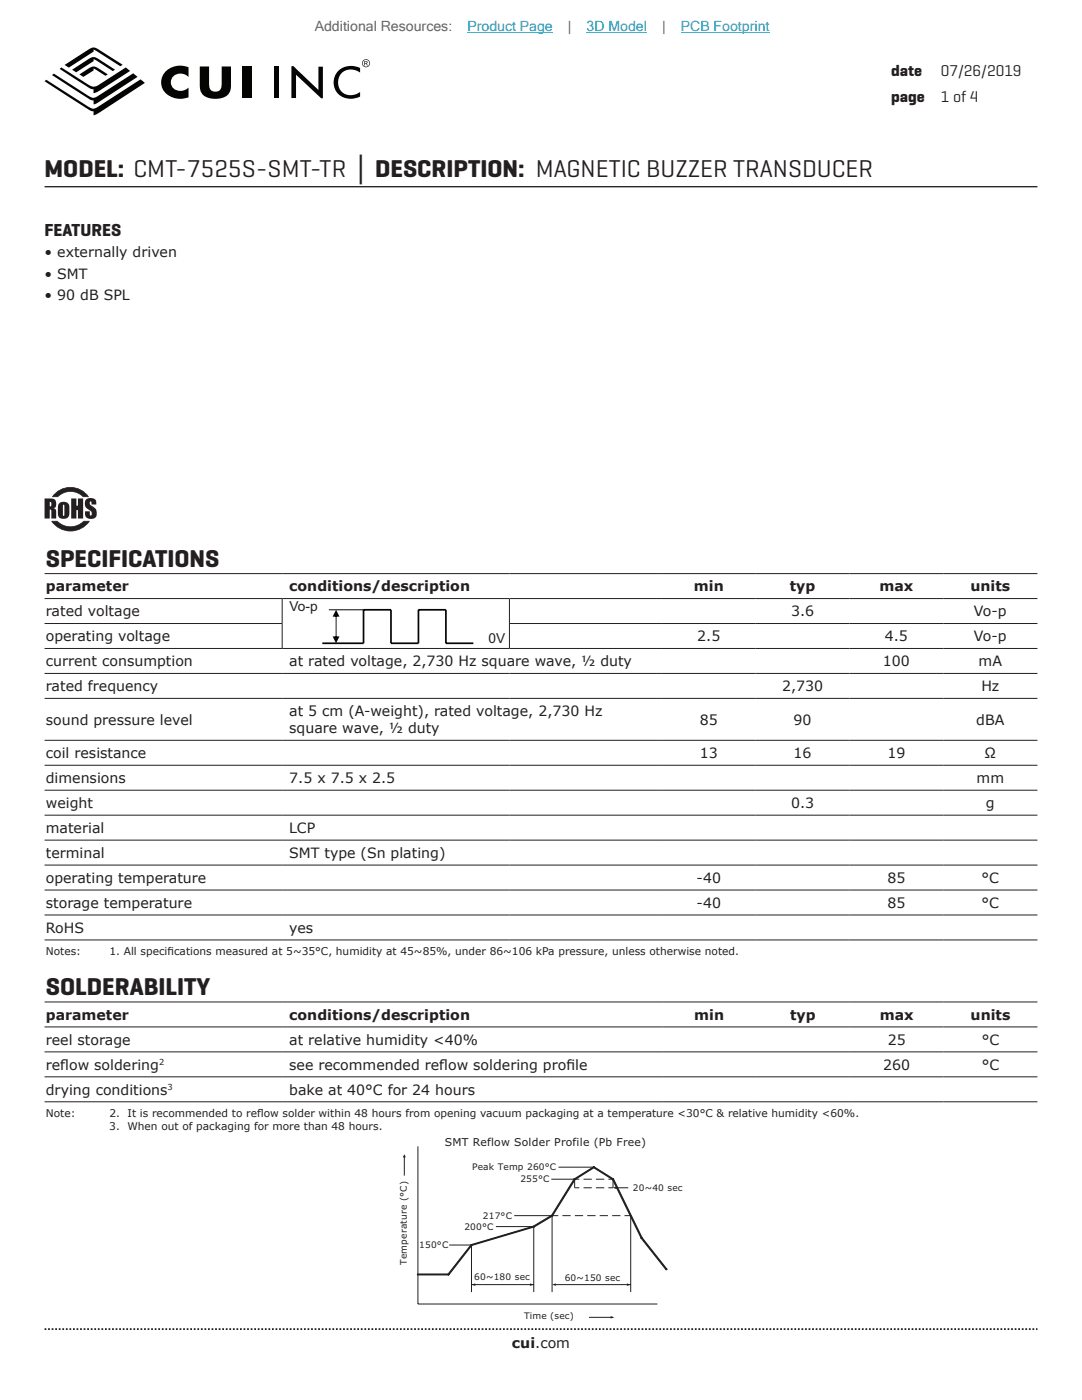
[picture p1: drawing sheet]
<svg xmlns="http://www.w3.org/2000/svg" width="216mm" height="279mm" viewBox="0 0 216 279" stroke-linecap="round" stroke-linejoin="round" font-family="sans-serif">
<path d="M8.9 37.3h198.1" fill="none" stroke="#231f20" stroke-width=".26"/>
<g fill="#040503">
<path d="M15.8 14.9l1.4-.9a2.02 2.02 0 0 1 2-.6l2.3 1.4-.5 .3-2.3-1.4v.4l-2.1 1.3z"/>
<path d="M14.4 13.9l2.8-1.8a2.04 2.04 0 0 1 2-.6l3.8 2.4-.5 .3-3.8-2.4v.4l-3.5 2.2z"/>
<path d="M8.9 16.2l.3-.3 8.2 5.3a1.48 1.48 0 0 0 2.2 .1l8.4-5.5 .9 .7-9.4 6.2-.8 .3v-.8h-.2a43.1 43.1 0 0 1-6.5-4z"/>
<path d="M10.4 15l.3-.3 6.7 4.3a1.48 1.48 0 0 0 2.2 .1l7-4.5 .8 .7-7.9 5.2-.8 .3v-.7l-.2-.1a32.5 32.5 0 0 1-5.6-3.4z"/>
<path d="M11.9 13.7l.4-.2 5.1 3.3a1.69 1.69 0 0 0 2.3 .2l5.4-3.5 .9 .7-6.4 4.1-.9 .3-.1-.8-1-.3z"/>
<path d="M12.9 13l4.4-2.9a1.96 1.96 0 0 1 1.9-.5l5.3 3.3-.5 .3-5.3-3.3v.4l-5 3.2z"/>
<path d="M54.7 13.3h.9v6.3h-.9z"/>
<path d="M58.2 13.2h.4l4.9 4.8v-4.7h.9v6.3h-.3l-5-4.7v4.7h-1z"/>
<path d="M67.5 14.1a3.9 3.9 0 0 1 4.4-.5v.9a2.63 2.63 0 0 0-4.1 .6 2.63 2.63 0 0 0 1.5 3.8h1.5l1.1-.6v1a3.4 3.4 0 0 1-4-.3 3.4 3.4 0 0 1-1.1-3.8z"/>
<path d="M33.2 14.1a4.3 4.3 0 0 1 4.4-.7v2a1.96 1.96 0 0 0-2.3-.6 1.96 1.96 0 0 0-1.2 2.1 2.12 2.12 0 0 0 3.5 .6v1.9a4.1 4.1 0 0 1-5.3-2.1l-.1-.4a3.1 3.1 0 0 1 1-2.8z"/>
<path d="M39.9 13.3h1.8v3.3a1.32 1.32 0 0 0 1.3 1.7 1.32 1.32 0 0 0 1.2-1.7v-3.3h1.9v3.5a2.47 2.47 0 0 1-2.6 2.9 3.2 3.2 0 0 1-3.5-1.5l-.1-.9z"/>
<path d="M48.4 13.3h1.9v6.3h-1.9z"/>
</g>
<path d="M72.8 12.3v.3l.4-.1-.1-.2zM72.7 12.2h.3a.25 .25 0 0 1 .3 .2 .25 .25 0 0 1-.2 .3l.3 .4h-.2l-.3-.4-.1 .4h-.1zM72.4 12.6a.67 .67 0 0 0 1.3 0 .67 .67 0 0 0-1.3 0zM72.2 12.6a.8 .8 0 0 1 1.6 0 .8 .8 0 0 1-1.6 0z" fill="#231f20"/>
<path d="M8.9 265.3h198.1" fill="none" stroke="#231f20" stroke-width=".35" stroke-dasharray=".4 .4 .4 .4 .4 .4" stroke-dashoffset=".7" stroke-linecap="butt"/>
<path d="M72.5 128.4v-6.7h5.5v6.7M89 121.7h-5.5v6.7" fill="none" stroke="#050504" stroke-width=".34"/>
<path d="M65.7 121.7h6.8" fill="none" stroke="#050504" stroke-width=".2"/>
<path d="M67 122.8h.2l-.1 4.5zM67.1 121.7l.6 1.4h-1.3zM66.4 127h1.3l-.6 1.4z" fill="#050504"/>
<path d="M64.3 128.4h8.2M78 128.4h5.5M89 121.7v6.7h5.5" fill="none" stroke="#050504" stroke-width=".34"/>
<g fill="#231f20">
<path d="M14.2 99.5h1v1.4h.4v-1.4h1v4h-1v-1.7h-.4v1.7h-1z"/>
<path d="M17.1 99.7a1.2 1.2 0 0 1 1.4-.3 1.2 1.2 0 0 1 .7 1.3h-.9l-.1-.6a.42 .42 0 0 0-.4 .4 .42 .42 0 0 0 .5 .4 1.48 1.48 0 0 1 .5 2.5 1.23 1.23 0 0 1-1.4 0 1.23 1.23 0 0 1-.4-1.4h.9l.1 .9a.52 .52 0 0 0 .3-.5 .52 .52 0 0 0-.3-.5 1.44 1.44 0 0 1-.9-2.2z"/>
<path d="M10.8 98.7a4.4 4.4 0 0 1 6.8 .4h-1a3.6 3.6 0 0 0-5.1 0h-1z"/>
<path d="M10.3 104h1.1a3.7 3.7 0 0 0 5.3 0h1.1a4.6 4.6 0 0 1-7.5 0z"/>
<path d="M9.9 100.2v.9a.47 .47 0 0 0 .4-.5 .47 .47 0 0 0-.4-.4zM8.9 99.5h.7a1.17 1.17 0 0 1 1.6 .8l-.1 .9-.5 .2a.76 .76 0 0 1 .6 1v1.1h-1v-1.6l-.3-.2v1.8h-1z"/>
<path d="M12.6 100.7v1.9l.1 .4 .1-.2v-1.7v-.3zM11.9 100.4a1.18 1.18 0 0 1 1.3-.2 1.18 1.18 0 0 1 .6 1.2v.8a1.17 1.17 0 0 1-.8 1.3 1.17 1.17 0 0 1-1.4-.8v-1.6z"/>
<path d="M11 98.6l-.4 .5h.9a3.6 3.6 0 0 1 5.1 0h.9a4.3 4.3 0 0 0-6.5-.5zM10.8 98.6a4.3 4.3 0 0 1 6.9 .6h-1.1a3.6 3.6 0 0 0-5.1 0h-1.1z"/>
<path d="M10.5 104.1a4.5 4.5 0 0 0 7.2 0h-1a3.8 3.8 0 0 1-5.3 0zM10.3 104l1.1-.1a3.7 3.7 0 0 0 5.3 0l1.2 .1a4.5 4.5 0 0 1-7.6 0z"/>
</g>
<g fill="none" stroke="#231f20" stroke-width=".2">
<path d="M8.9 119.5h198.1M8.9 114.5h198.1M56.3 119.5v4.8M101.6 119.5v4.8M8.9 129.4h198.1M8.9 124.4h47.5M8.9 134.4h198.1M8.9 139.4h198.1M56.3 124.5v4.8M101.6 124.4h105.4M101.6 124.5v4.8M8.9 147.7h198.1"/>
<path d="M8.9 152.7h198.1M8.9 157.7h198.1M8.9 162.7h198.1M8.9 167.7h198.1M8.9 172.6h198.1M8.9 177.6h198.1M8.9 182.6h198.1M8.9 187.6h198.1M8.9 200h198.1M8.9 204.9h198.1M8.9 209.9h198.1M8.9 214.9h198.1"/>
<path d="M8.9 219.9h198.1"/>
</g>
<path d="M83.3 254.3l.1 .1z" fill="#231f20"/>
<path d="M83.4 254.3h-.1l.1 .1" fill="none" stroke="#231f20" stroke-width=".2"/>
<path d="M83.4 254.3h6.1v.1h-6.1z" fill="#231f20"/>
<path d="M83.4 254.3h6.1v.1h-6.1z" fill="none" stroke="#231f20" stroke-width=".2"/>
<path d="M89.5 254.3h.1l-.1 .1z" fill="#231f20"/>
<path d="M89.5 254.3h.1l-.1 .1" fill="none" stroke="#231f20" stroke-width=".2"/>
<path d="M89.4 254.3l.2 .1z" fill="#231f20"/>
<path d="M89.4 254.3v.1h.2" fill="none" stroke="#231f20" stroke-width=".2"/>
<path d="M94 248.4l.2 .1-4.6 5.9-.2-.1z" fill-rule="evenodd" fill="#231f20"/>
<path d="M94 248.4l.2 .1-4.6 5.9-.2-.1z" fill="none" stroke="#231f20" stroke-width=".2"/>
<path d="M94 248.4l.2 .1z" fill="#231f20"/>
<path d="M94 248.4l.2 .1" fill="none" stroke="#231f20" stroke-width=".2"/>
<path d="M94 248.4l.1 .2z" fill="#231f20"/>
<path d="M94 248.4v.1l.1 .1" fill="none" stroke="#231f20" stroke-width=".2"/>
<path d="M94 248.4l12.5-3.7v.2l-12.4 3.7z" fill-rule="evenodd" fill="#231f20"/>
<path d="M94 248.4l12.5-3.7v.2l-12.4 3.7z" fill="none" stroke="#231f20" stroke-width=".2"/>
<path d="M106.5 244.7l.1 .1v.1z" fill="#231f20"/>
<path d="M106.5 244.7l.1 .1-.1 .1" fill="none" stroke="#231f20" stroke-width=".2"/>
<path d="M110 242.6l.2 .1z" fill="#231f20"/>
<path d="M110.1 242.6v.1h.1" fill="none" stroke="#231f20" stroke-width=".2"/>
<path d="M114.6 235.3l.2 .1-4.6 7.3-.1-.1z" fill-rule="evenodd" fill="#231f20"/>
<path d="M114.6 235.3l.2 .1-4.6 7.3-.1-.1z" fill="none" stroke="#231f20" stroke-width=".2"/>
<path d="M114.6 235.3h.1l.1 .1z" fill="#231f20"/>
<path d="M114.6 235.3h.1l.1 .1" fill="none" stroke="#231f20" stroke-width=".2"/>
<path d="M114.6 235.3l.1 .1z" fill="#231f20"/>
<path d="M114.6 235.3v.1h.1" fill="none" stroke="#231f20" stroke-width=".2"/>
<path d="M114.6 235.3l3.8-2.4 .2 .1-3.9 2.4z" fill-rule="evenodd" fill="#231f20"/>
<path d="M114.6 235.3l3.8-2.4 .2 .1-3.9 2.4z" fill="none" stroke="#231f20" stroke-width=".2"/>
<path d="M118.4 232.9l.2 .1z" fill="#231f20"/>
<path d="M118.4 232.9h.2v.1" fill="none" stroke="#231f20" stroke-width=".2"/>
<path d="M118.4 232.9h.2l-.2 .1z" fill="#231f20"/>
<path d="M118.6 232.9h-.2v.1" fill="none" stroke="#231f20" stroke-width=".2"/>
<path d="M118.5 232.9l3.9 2.4-.1 .1-3.9-2.4z" fill-rule="evenodd" fill="#231f20"/>
<path d="M118.5 232.9l3.9 2.4-.1 .1-3.9-2.4z" fill="none" stroke="#231f20" stroke-width=".2"/>
<path d="M122.3 235.3l.1 .1h-.1z" fill="#231f20"/>
<path d="M83.4 228.8v31.4h47.8M122.4 235.3v.1h-.1M89.6 248.5h4.5" fill="none" stroke="#231f20" stroke-width=".2"/>
<path d="M122.2 235.3h.2z" fill="#231f20"/>
<path d="M122.4 235.3l-.2 .1" fill="none" stroke="#231f20" stroke-width=".2"/>
<path d="M122.2 235.4l.2-.1 5.7 11.7-.2 .1z" fill-rule="evenodd" fill="#231f20"/>
<path d="M122.2 235.4l.2-.1 5.7 11.7-.2 .1z" fill="none" stroke="#231f20" stroke-width=".2"/>
<path d="M127.9 247.1l.2-.1z" fill="#231f20"/>
<g fill="none" stroke="#231f20" stroke-width=".2">
<path d="M111.4 232.9h7.2M114.7 237h.9M116.4 237h1.7M118.9 237h1.7M121.4 237h.9M94.1 248.5v9.4M94.1 256.4h12.4M99 244.8h7.5M106.5 245v12.9M110.2 242.6v15.3M110.9 256.4h15M125.9 242.6v15.3"/>
<path d="M128.1 247l-.2 .1"/>
</g>
<path d="M121.8 262.6l.8 .3-.8 .2z" fill="#231f20"/>
<path d="M117.5 262.9h4.5" fill="none" stroke="#231f20" stroke-width=".2"/>
<g fill="#231f20">
<path d="M125.1 256.1l.8 .3-.8 .2z"/>
<path d="M105.7 256.1l.8 .3-.8 .2z"/>
<path d="M110.2 256.4l.7-.3v.5z"/>
<path d="M94.1 256.4l.7-.3v.5z"/>
<path d="M80.7 230.4l.3 .6h-.6z"/>
</g>
<path d="M80.7 230.9v3.7M110 235.3h5.6M114.7 235.3v1.7M116.4 235.3h1.7M118.9 235.3h1.7M121.4 235.3h.9v1.7" fill="none" stroke="#231f20" stroke-width=".2"/>
<path d="M122.3 237h.3z" fill="#231f20"/>
<path d="M122.6 237h2.8" fill="none" stroke="#231f20" stroke-width=".2"/>
<path d="M122.3 237l.8-.2v.5z" fill="#231f20"/>
<path d="M127.9 246.9l.2 .1-.2 .1z" fill="#231f20"/>
<path d="M128.1 247h-.2v.1" fill="none" stroke="#231f20" stroke-width=".2"/>
<path d="M127.9 247.1l.2-.1 5 6.3-.2 .1z" fill-rule="evenodd" fill="#231f20"/>
<path d="M127.9 247.1l.2-.1 5 6.3-.2 .1z" fill="none" stroke="#231f20" stroke-width=".2"/>
<path d="M132.9 253.4l.2-.1z" fill="#231f20"/>
<path d="M133.1 253.3l-.1 .1h-.1" fill="none" stroke="#231f20" stroke-width=".2"/>
<path d="M106.4 244.7l.2 .2z" fill="#231f20"/>
<path d="M106.4 244.7v.1l.2 .1" fill="none" stroke="#231f20" stroke-width=".2"/>
<path d="M106.4 244.7l3.7-2.2 .1 .2-3.6 2.2z" fill-rule="evenodd" fill="#231f20"/>
<path d="M106.4 244.7l3.7-2.2 .1 .2-3.6 2.2z" fill="none" stroke="#231f20" stroke-width=".2"/>
<path d="M110.1 242.5h.1v.2z" fill="#231f20"/>
<path d="M102.6 242.6h8.8M110.1 242.5h.1v.2M112.2 242.6h1.7M114.7 242.6h1.7M117.2 242.6h1.6M119.7 242.6h1.6M122.2 242.6h1.6M124.6 242.6h1.3" fill="none" stroke="#231f20" stroke-width=".2"/>
<path d="M93.3 6.5h17M117.1 6.5h12M135.8 6.5h17.8" fill="none" stroke="#23a4c6" stroke-width=".2"/>
<g font-size="4.9" fill="#231f20">
<text x="8.9" y="35.3">MODEL: CMT-7525S-SMT-TR │ DESCRIPTION: MAGNETIC BUZZER TRANSDUCER</text>
<text x="9.1" y="113.1">SPECIFICATIONS</text>
<text x="9.1" y="198.6">SOLDERABILITY</text>
</g>
<text font-size="3.5" fill="#231f20" x="8.9" y="47.1">FEATURES</text>
<g font-size="3.2" fill="#231f20">
<text x="177.8" y="15.1">date</text>
<text x="187.7" y="15.1">07/26/2019</text>
<text x="177.8" y="20.4">page</text>
<text x="187.7" y="20.4">1 of 4</text>
</g>
<g font-size="2.8" fill="#63676b">
<text x="62.8" y="6.1">Additional Resources:</text>
<text x="113.3" y="6.1">|</text>
<text x="132.1" y="6.1">|</text>
</g>
<g font-size="2.8" fill="#23a4c6">
<text x="93.3" y="6.1">Product Page</text>
<text x="117.1" y="6.1">3D Model</text>
<text x="135.8" y="6.1">PCB Footprint</text>
</g>
<g font-size="2.8" fill="#231f20">
<text x="8.9" y="51.4">• externally driven</text>
<text x="8.9" y="55.6">• SMT</text>
<text x="8.9" y="59.8">• 90 dB SPL</text>
<text x="9.1" y="118">parameter</text>
<text x="57.7" y="118">conditions/description</text>
<text x="138.5" y="118">min</text>
<text x="157.6" y="118">typ</text>
<text x="175.5" y="118">max</text>
<text x="193.6" y="118">units</text>
<text x="9.1" y="123">rated voltage</text>
<text x="157.8" y="123">3.6</text>
<text x="194.3" y="123">Vo-p</text>
<text x="9.1" y="128">operating voltage</text>
<text x="139.1" y="128">2.5</text>
<text x="176.6" y="128">4.5</text>
<text x="194.3" y="128">Vo-p</text>
<text x="9.1" y="133">current consumption</text>
<text x="9.1" y="138">rated frequency</text>
<text x="57.7" y="133">at rated voltage, 2,730 Hz square wave, ½ duty</text>
<text x="156.1" y="138">2,730</text>
<text x="176.2" y="133">100</text>
<text x="195.3" y="133">mA</text>
<text x="195.8" y="138">Hz</text>
<text x="57.7" y="142.9">at 5 cm (A-weight), rated voltage, 2,730 Hz</text>
<text x="9.1" y="144.6">sound pressure level</text>
<text x="57.7" y="146.3">square wave, ½ duty</text>
<text x="139.6" y="144.6">85</text>
<text x="158.4" y="144.6">90</text>
<text x="194.8" y="144.6">dBA</text>
<text x="9.1" y="151.3">coil resistance</text>
<text x="139.6" y="151.3">13</text>
<text x="158.4" y="151.3">16</text>
<text x="177.1" y="151.3">19</text>
<text x="196.5" y="151.3">Ω</text>
<text x="9.1" y="156.3">dimensions</text>
<text x="9.1" y="161.3">weight</text>
<text x="57.7" y="156.3">7.5 x 7.5 x 2.5</text>
<text x="157.8" y="161.3">0.3</text>
<text x="194.9" y="156.3">mm</text>
<text x="196.7" y="161.3">g</text>
<text x="9.1" y="166.3">material</text>
<text x="57.7" y="166.3">LCP</text>
<text x="9.1" y="171.2">terminal</text>
<text x="57.7" y="171.2">SMT type (Sn plating)</text>
<text x="9.1" y="176.2">operating temperature</text>
<text x="139" y="176.2">-40</text>
<text x="177.1" y="176.2">85</text>
<text x="195.9" y="176.2">°C</text>
<text x="9.1" y="181.2">storage temperature</text>
<text x="139" y="181.2">-40</text>
<text x="177.1" y="181.2">85</text>
<text x="195.9" y="181.2">°C</text>
<text x="9.1" y="186.2">RoHS</text>
<text x="57.7" y="186.2">yes</text>
<text x="9.1" y="203.5">parameter</text>
<text x="57.7" y="203.5">conditions/description</text>
<text x="138.5" y="203.5">min</text>
<text x="157.7" y="203.5">typ</text>
<text x="175.6" y="203.5">max</text>
<text x="193.7" y="203.5">units</text>
<text x="9.1" y="208.5">reel storage</text>
<text x="57.7" y="208.5">at relative humidity &lt;40%</text>
<text x="177.1" y="208.5">25</text>
<text x="195.9" y="208.5">°C</text>
<text x="9.1" y="213.5">ref</text>
<text x="12" y="213.5">low soldering</text>
<text x="57.7" y="213.5">see recommended ref</text>
<text x="87.7" y="213.5">low soldering prof</text>
<text x="113" y="213.5">ile</text>
<text x="176.2" y="213.5">260</text>
<text x="195.9" y="213.5">°C</text>
<text x="9.1" y="218.5">drying conditions</text>
<text x="57.7" y="218.5">bake at 40°C for 24 hours</text>
<text x="102.2" y="269">cui.com</text>
</g>
<g font-size="2.7" fill="#231f20">
<text x="57.8" y="122">Vo-p</text>
<text x="97.5" y="128.3">0V</text>
</g>
<text font-size="2.2" fill="#231f20" x="88.8" y="228.7">SMT Reflow Solder Profile (Pb Free)</text>
<g font-size="2.1" fill="#231f20">
<text x="9.1" y="190.6">Notes:</text>
<text x="21.8" y="190.6">1. All specif</text>
<text x="33.4" y="190.6">ications measured at 5~35°C, humidity at 45~85%, under 86~106 kPa pressure, unless otherwise noted.</text>
<text x="9.1" y="222.9">Note:</text>
<text x="21.8" y="225.5">3.</text>
<text x="21.8" y="222.9">2.</text>
<text x="25.4" y="225.5">When out of packaging for more than 48 hours.</text>
<text x="25.5" y="222.9">It is recommended to ref</text>
<text x="51.3" y="222.9">low solder within 48 hours from opening vacuum packaging at a temperature &lt;30°C &amp; relative humidity &lt;60%.</text>
</g>
<g font-size="1.8" fill="#231f20">
<text x="94.2" y="233.5">Peak Temp 260°C</text>
<text x="103.8" y="236">255°C</text>
<text x="126.3" y="237.7">20~40 sec</text>
<text x="92.7" y="245.4">200°C</text>
<text x="96.4" y="243.3">217°C</text>
<text x="83.6" y="249.1">150°C</text>
<text x="81.2" y="252.5" transform="rotate(-90 81.2 252.5)">Temperature (°C)</text>
<text x="94.6" y="255.5">60~180 sec</text>
<text x="112.7" y="255.6">60~150 sec</text>
<text x="104.6" y="263.2">Time (sec)</text>
</g>
<g font-size="1.6" fill="#231f20">
<text x="31.7" y="212.6">2</text>
<text x="33.4" y="217.5">3</text>
</g>
</svg>
